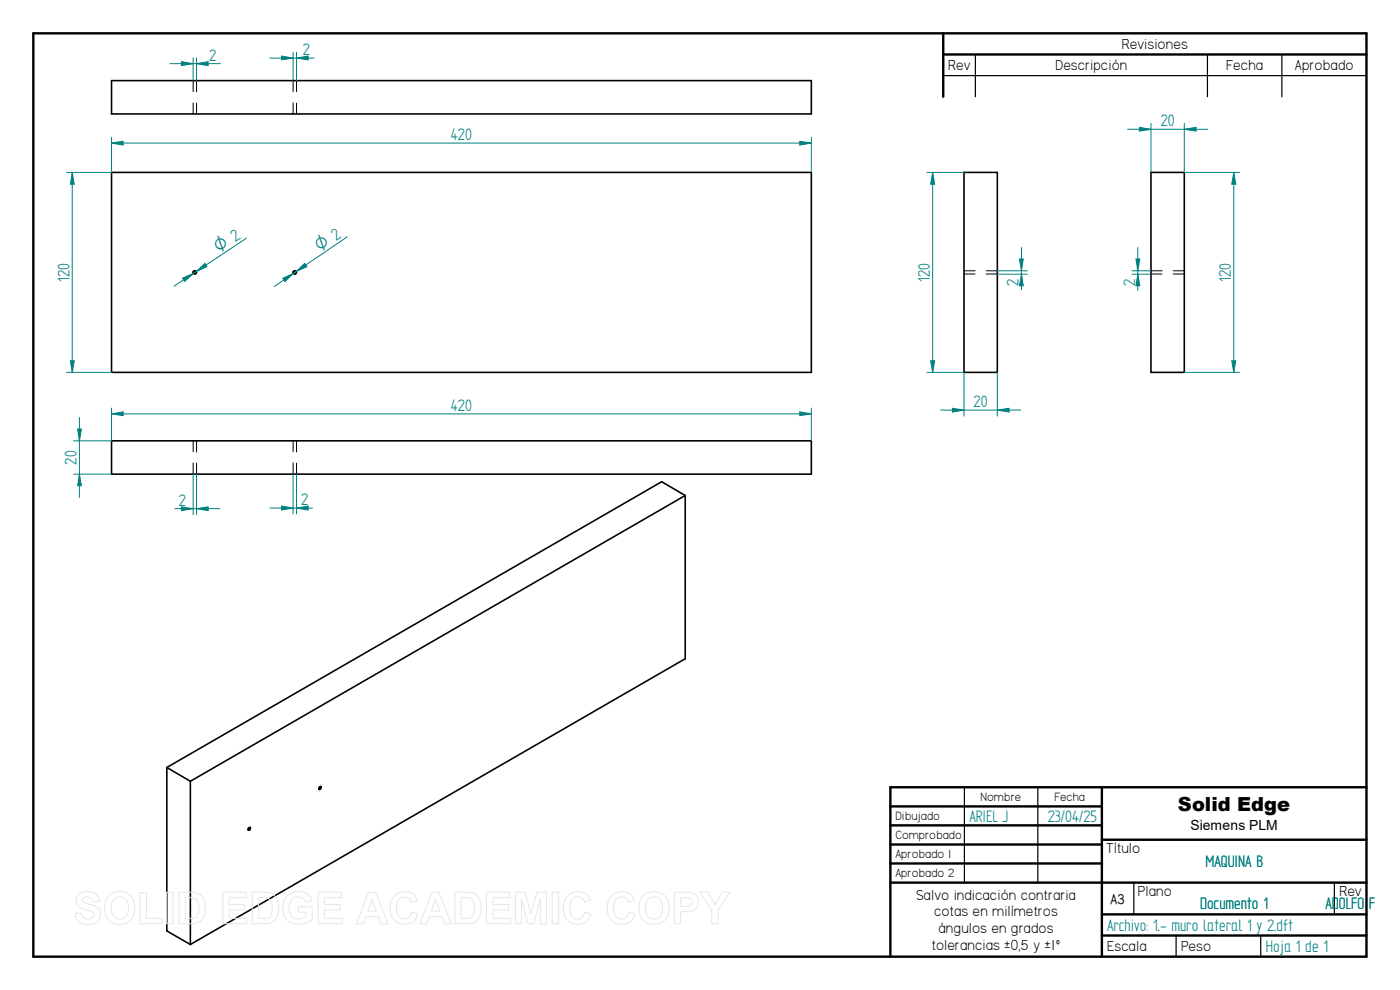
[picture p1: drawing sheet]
<svg xmlns="http://www.w3.org/2000/svg" width="297mm" height="210mm" viewBox="0 0 297 210" stroke-linecap="round" stroke-linejoin="round" font-family="sans-serif">
<g fill="none" stroke="#000" stroke-width=".51">
<path d="M7.1 7.1h282.8v195.8h-282.8zM200.1 7.1v13.4M200.1 11.6h89.8M188.9 171.1h44.9M188.9 175.1h44.9M188.9 179.2h44.9M233.8 167v35.9M233.8 178.1h56.1M289.9 167h-101v35.9M188.9 183.2h44.9M188.9 187.2h101M233.8 194h56.1"/>
<path d="M233.8 198.5h56.1"/>
</g>
<path d="M200.1 16h89.8M206.9 11.6v8.9M256.2 11.6v8.9M271.9 11.6v8.9M204.6 167v20.2M220.2 167v20.2M240.5 187.3v6.7M249.5 198.5v4.4M267.5 198.5v4.4M283.1 187.3v6.7" fill="none" stroke="#000" stroke-width=".25"/>
<g fill="none" stroke="#000" stroke-width=".34">
<path d="M23.7 17.1h148.4v7.1h-148.4zM23.7 36.6h148.4v42.4h-148.4zM204.5 36.6h7.1v42.4h-7.1zM244.2 36.6h7v42.4h-7zM23.7 93.5h148.4v7.1h-148.4zM145.4 105.1l-5-2.9-105 60.6M145.4 105.1v34.6l-105 60.7M145.4 105.1l-105 60.6M35.4 162.8v34.7l5 2.9M35.4 162.8l5 2.9M40.4 165.7v34.7M52.8 175.6h.3a.41 .41 0 0 1-.4 .5v-.3z"/>
<path d="M67.8 166.9h.3a.45 .45 0 0 1-.4 .6z"/>
<circle cx="41.3" cy="57.8" r=".35"/>
<circle cx="62.6" cy="57.8" r=".35"/>
</g>
<g fill="none" stroke="#000" stroke-width=".21">
<path d="M41 17.1v2.3M41.7 17.1v2.4M62.2 17.1v2.3M62.9 17.1v2.4M41 21.8v2.4M41.7 21.9v2.3M62.2 21.8v2.4M62.9 21.9v2.3M204.5 57.4h2.4M204.5 58.1h2.3M209.2 58.1h2.4M209.3 57.4h2.3"/>
<path d="M244.2 57.4h2.3M244.2 58.1h2.3M248.9 58.1h2.3M248.9 57.4h2.3M41 93.5v2.3M41 98.2v2.4M41.7 93.5v2.4M41.7 98.3v2.3M62.2 93.5v2.3M62.2 98.2v2.4M62.9 93.5v2.4M62.9 98.3v2.3"/>
</g>
<path d="M62.2 11v6.1M62.9 11v6.1M62.9 12.3l2.5-.4v.8z" fill="none" stroke="#008080" stroke-width=".21"/>
<path d="M62.9 12.3l2.5-.4v.8z" fill="#008080"/>
<path d="M59.7 11.9l2.5 .4-2.5 .4z" fill="none" stroke="#008080" stroke-width=".21"/>
<path d="M59.7 11.9l2.5 .4-2.5 .4z" fill="#008080"/>
<path d="M38.5 13.1l2.5 .4-2.5 .4zM41 12.3v4.8M41.7 12.3v4.8M57.2 12.3h9.4" fill="none" stroke="#008080" stroke-width=".21"/>
<path d="M38.5 13.1l2.5 .4-2.5 .4z" fill="#008080"/>
<path d="M41.7 13.5l2.5-.4v.8z" fill="none" stroke="#008080" stroke-width=".21"/>
<path d="M41.7 13.5l2.5-.4v.8z" fill="#008080"/>
<path d="M36 13.5h10.8M23.7 86.6v6.9M23.7 87.8l2.4-.4v.8zM172.1 86.6v6.9" fill="none" stroke="#008080" stroke-width=".21"/>
<path d="M23.7 87.8l2.4-.4v.8z" fill="#008080"/>
<path d="M169.7 87.4l2.4 .4-2.4 .4z" fill="none" stroke="#008080" stroke-width=".21"/>
<path d="M169.7 87.4l2.4 .4-2.4 .4z" fill="#008080"/>
<path d="M15.6 93.5h8.1M16.5 91h.8l-.5 2.5zM23.7 87.8h148.4M15.6 100.6h8.1" fill="none" stroke="#008080" stroke-width=".21"/>
<path d="M16.5 91h.8l-.5 2.5z" fill="#008080"/>
<path d="M16.8 100.6l.5 2.4h-.8z" fill="none" stroke="#008080" stroke-width=".21"/>
<path d="M16.8 100.6l.5 2.4h-.8z" fill="#008080"/>
<path d="M196.6 36.6h7.9M196.6 79h7.9M197.4 76.5h.9l-.4 2.5zM16.8 88.6v16.9" fill="none" stroke="#008080" stroke-width=".21"/>
<path d="M197.4 76.5h.9l-.4 2.5z" fill="#008080"/>
<path d="M197.9 36.6l.4 2.5h-.9z" fill="none" stroke="#008080" stroke-width=".21"/>
<path d="M197.9 36.6l.4 2.5h-.9z" fill="#008080"/>
<path d="M197.9 36.6v42.4M204.5 79v9.3M211.6 79v9.3M202.1 86.6l2.4 .4-2.4 .4z" fill="none" stroke="#008080" stroke-width=".21"/>
<path d="M202.1 86.6l2.4 .4-2.4 .4z" fill="#008080"/>
<path d="M211.6 87l2.5-.4v.8z" fill="none" stroke="#008080" stroke-width=".21"/>
<path d="M211.6 87l2.5-.4v.8z" fill="#008080"/>
<path d="M240.2 57.4h4M240.2 58.2h4M241 54.9h.8l-.4 2.5zM199.6 87h16.9" fill="none" stroke="#008080" stroke-width=".21"/>
<path d="M241 54.9h.8l-.4 2.5z" fill="#008080"/>
<path d="M241.4 58.2l.4 2.4h-.8z" fill="none" stroke="#008080" stroke-width=".21"/>
<path d="M241.4 58.2l.4 2.4h-.8z" fill="#008080"/>
<path d="M241.7 27l2.5 .4-2.5 .4zM244.2 26.2v10.4M251.2 26.2v10.4M241.4 52.5v9.1" fill="none" stroke="#008080" stroke-width=".21"/>
<path d="M241.7 27l2.5 .4-2.5 .4z" fill="#008080"/>
<path d="M251.2 27.4l2.5-.4v.8z" fill="none" stroke="#008080" stroke-width=".21"/>
<path d="M251.2 27.4l2.5-.4v.8z" fill="#008080"/>
<path d="M239.2 27.4h17M251.2 36.6h11.8M251.2 79h11.8M261.3 76.5h.9l-.5 2.5z" fill="none" stroke="#008080" stroke-width=".21"/>
<path d="M261.3 76.5h.9l-.5 2.5z" fill="#008080"/>
<path d="M261.7 36.6l.5 2.5h-.9z" fill="none" stroke="#008080" stroke-width=".21"/>
<path d="M261.7 36.6l.5 2.5h-.9z" fill="#008080"/>
<path d="M261.7 36.6v42.4M211.6 57.4h6.3M211.6 58.2h6.3M216.3 54.9h.8l-.4 2.5z" fill="none" stroke="#008080" stroke-width=".21"/>
<path d="M216.3 54.9h.8l-.4 2.5z" fill="#008080"/>
<path d="M216.7 58.2l.4 2.4h-.8z" fill="none" stroke="#008080" stroke-width=".21"/>
<path d="M216.7 58.2l.4 2.4h-.8z" fill="#008080"/>
<path d="M216.7 52.5v9M41 100.6v8.6M41.7 100.6v8.6M41.7 107.9l2.5-.4v.8z" fill="none" stroke="#008080" stroke-width=".21"/>
<path d="M41.7 107.9l2.5-.4v.8z" fill="#008080"/>
<path d="M38.5 107.5l2.5 .4-2.5 .4z" fill="none" stroke="#008080" stroke-width=".21"/>
<path d="M38.5 107.5l2.5 .4-2.5 .4z" fill="#008080"/>
<path d="M37.1 107.9h9.6M59.7 107.4l2.5 .4-2.5 .4zM62.2 100.6v8.4M62.9 100.6v8.4" fill="none" stroke="#008080" stroke-width=".21"/>
<path d="M59.7 107.4l2.5 .4-2.5 .4z" fill="#008080"/>
<path d="M62.9 107.8l2.5-.4v.8z" fill="none" stroke="#008080" stroke-width=".21"/>
<path d="M62.9 107.8l2.5-.4v.8z" fill="#008080"/>
<path d="M23.7 29.1v7.5M23.7 30.4l2.4-.4v.8zM172.1 29.1v7.5M57.2 107.8h9.1" fill="none" stroke="#008080" stroke-width=".21"/>
<path d="M23.7 30.4l2.4-.4v.8z" fill="#008080"/>
<path d="M169.7 30l2.4 .4-2.4 .4z" fill="none" stroke="#008080" stroke-width=".21"/>
<path d="M169.7 30l2.4 .4-2.4 .4z" fill="#008080"/>
<path d="M14.1 36.6h9.6M23.7 30.4h148.4M14.1 79h9.6M14.9 76.5h.8l-.4 2.5z" fill="none" stroke="#008080" stroke-width=".21"/>
<path d="M14.9 76.5h.8l-.4 2.5z" fill="#008080"/>
<path d="M15.3 36.6l.4 2.5h-.8z" fill="none" stroke="#008080" stroke-width=".21"/>
<path d="M15.3 36.6l.4 2.5h-.8z" fill="#008080"/>
<path d="M15.3 36.6v42.4M38.7 59l2.3-1-1.8 1.7zM52.3 50.5l-15.4 10.2" fill="none" stroke="#008080" stroke-width=".21"/>
<path d="M38.7 59l2.3-1-1.8 1.7z" fill="#008080"/>
<path d="M41.6 57.6l1.9-1.7 .4 .7z" fill="none" stroke="#008080" stroke-width=".21"/>
<path d="M41.6 57.6l1.9-1.7 .4 .7z" fill="#008080"/>
<path d="M60 59.1l2.2-1.1-1.7 1.7zM73.7 50.2l-15.5 10.6" fill="none" stroke="#008080" stroke-width=".21"/>
<path d="M60 59.1l2.2-1.1-1.7 1.7z" fill="#008080"/>
<path d="M62.8 57.6l1.8-1.7 .5 .7z" fill="none" stroke="#008080" stroke-width=".21"/>
<path d="M62.8 57.6l1.8-1.7 .5 .7z" fill="#008080"/>
<g fill="none" stroke="#e6e6e6" stroke-width=".21">
<path d="M16.6 189.9a3.1 3.1 0 0 1 4.1 .1l.4 1.2-1.3 .1a1.25 1.25 0 0 0-1.1-1 1.25 1.25 0 0 0-1.3 .6l.2 .5 .8 .3a3.8 3.8 0 0 1 2.7 1.3 2.16 2.16 0 0 1-.2 2.3 2.16 2.16 0 0 1-2.2 .8 2.41 2.41 0 0 1-2.8-2.3l1.3-.1a1.45 1.45 0 0 0 1.2 1.2 1.45 1.45 0 0 0 1.6-.9 1.29 1.29 0 0 0-1.3-.9 2.48 2.48 0 0 1-2.5-2.1l.1-.7zM23.1 190a3.3 3.3 0 0 1 3.9-.5 3.3 3.3 0 0 1 1.6 3.7 3.2 3.2 0 0 1-3.7 2.9 3.2 3.2 0 0 1-2.7-3.9l.3-1.3zM24.1 190.9a1.87 1.87 0 0 1 2.2-.4 1.87 1.87 0 0 1 1 2.1 1.87 1.87 0 0 1-.9 2.1 1.87 1.87 0 0 1-2.3-.3 3.2 3.2 0 0 1 0-3.5zM29.7 189.4h1.4v5.4h3.3v1.2h-4.7zM35.3 189.3h1.4v6.7h-1.4zM38 189.3h2.4a2.86 2.86 0 0 1 3.2 3.4 2.81 2.81 0 0 1-3.1 3.3h-2.5zM39.3 190.4a2.84 2.84 0 0 1 2.5 .6 3.5 3.5 0 0 1-.2 3.6l-.6 .2h-1.7zM47.3 189.3h4.9v1.1h-3.6v1.5h3.4v1.1h-3.4v1.8h3.8v1.2h-5.1zM53.5 189.3h2.5a2.86 2.86 0 0 1 3.1 3.4 2.81 2.81 0 0 1-3.1 3.3h-2.5zM54.9 190.4a2.84 2.84 0 0 1 2.5 .6 3.5 3.5 0 0 1-.3 3.6l-.6 .2h-1.6zM60.8 190.1a3.5 3.5 0 0 1 5 .2l.4 .8-1.4 .2a1.85 1.85 0 0 0-2.3-.9 1.85 1.85 0 0 0-1.2 2.1 2.07 2.07 0 0 0 1.1 2.3 2.07 2.07 0 0 0 2.5-.4v-.9h-1.6v-1.1h2.9v2.7a4 4 0 0 1-5.6-.3 4.1 4.1 0 0 1 .2-4.7zM67.5 189.3h4.9v1.1h-3.6v1.5h3.4v1.1h-3.4v1.8h3.8v1.2h-5.1z"/>
<path d="M78.2 189.3h1.5l2.6 6.7h-1.5l-.5-1.6h-2.7l-.5 1.6h-1.5zM78.9 190.8l.9 2.5h-1.8zM83.6 190.1a2.91 2.91 0 0 1 5 1l-1.3 .3a1.63 1.63 0 0 0-1.9-1.1 1.63 1.63 0 0 0-1.3 1.8 2.28 2.28 0 0 0 1.3 2.8 1.54 1.54 0 0 0 1.9-1.4l1.3 .4a2.99 2.99 0 0 1-3.5 2.1 2.99 2.99 0 0 1-2.3-3.3l.2-1.5zM91.6 189.3h1.5l2.7 6.7h-1.5l-.6-1.6h-2.6l-.6 1.6h-1.4zM92.4 190.8l.9 2.5h-1.8zM96.5 189.3h2.4a2.86 2.86 0 0 1 3.2 3.4 2.81 2.81 0 0 1-3.1 3.3h-2.5zM97.8 190.4a2.84 2.84 0 0 1 2.5 .6 3.5 3.5 0 0 1-.2 3.6l-.6 .2h-1.7zM103.2 189.3h5v1.1h-3.6v1.5h3.3v1.1h-3.3v1.8h3.7v1.2h-5.1zM109.3 189.3h2.1l1.2 4.5 1.3-4.5h2v6.7h-1.3v-5.3l-1.4 5.3h-1.2l-1.4-5.3v5.3h-1.3zM117.1 189.3h1.4v6.7h-1.4zM120.4 190.1a2.91 2.91 0 0 1 4.9 1l-1.3 .3a1.63 1.63 0 0 0-1.9-1.1 1.63 1.63 0 0 0-1.2 1.8 2.28 2.28 0 0 0 1.3 2.8 1.54 1.54 0 0 0 1.9-1.4l1.2 .4a2.99 2.99 0 0 1-3.5 2.1 2.99 2.99 0 0 1-2.3-3.3l.2-1.5zM129.7 190.1a2.91 2.91 0 0 1 4.9 1l-1.3 .3a1.63 1.63 0 0 0-1.9-1.1 1.63 1.63 0 0 0-1.2 1.8 2.28 2.28 0 0 0 1.3 2.8 1.54 1.54 0 0 0 1.9-1.4l1.3 .4a2.99 2.99 0 0 1-3.5 2.1 2.99 2.99 0 0 1-2.4-3.3l.2-1.5z"/>
<path d="M136.5 190a3.3 3.3 0 0 1 3.9-.5 3.3 3.3 0 0 1 1.5 3.7 3.2 3.2 0 0 1-3.7 2.9 3.2 3.2 0 0 1-2.6-3.9l.3-1.3zM137.4 190.9a1.87 1.87 0 0 1 2.3-.4 1.87 1.87 0 0 1 .9 2.1 1.87 1.87 0 0 1-.9 2.1 1.87 1.87 0 0 1-2.3-.3 3.2 3.2 0 0 1 0-3.5zM143 189.3h2.2a2.52 2.52 0 0 1 2.8 1 2.12 2.12 0 0 1-.2 2.3 2.12 2.12 0 0 1-2.1 .8h-1.3v2.6h-1.4zM144.4 190.4h.7a1.36 1.36 0 0 1 1.7 .7 1 1 0 0 1-1.3 1.2h-1.1zM148.6 189.3h1.6l1.5 2.6 1.5-2.6h1.6l-2.4 3.9v2.8h-1.4v-2.9z"/>
</g>
<text font-size="4.1" x="249.9" y="172">Solid Edge</text>
<g font-size="4" fill="#008080">
<text x="64.2" y="11.7">2</text>
<text x="44.4" y="12.9">2</text>
<text x="95.7" y="29.8">420</text>
<text x="246.3" y="26.8">20</text>
<text x="50" y="51.3" transform="rotate(-33 50 51.3)">2</text>
<text x="14.7" y="59.8" transform="rotate(-90 14.7 59.8)">120</text>
<text x="197.2" y="59.8" transform="rotate(-90 197.2 59.8)">120</text>
<text x="261.2" y="59.8" transform="rotate(-90 261.2 59.8)">120</text>
<text x="216.1" y="60.6" transform="rotate(-90 216.1 60.6)">2</text>
<text x="240.8" y="60.7" transform="rotate(-90 240.8 60.7)">2</text>
<text x="95.7" y="87.2">420</text>
<text x="206.5" y="86.4">20</text>
<text x="16.3" y="98.6" transform="rotate(-90 16.3 98.6)">20</text>
<text x="38" y="107.3">2</text>
<text x="63.9" y="107.1">2</text>
<text x="205.7" y="174.3">ARIEL J</text>
<text x="222.3" y="174.3">23/04/25</text>
<text x="255.7" y="183.9">MAQUINA B</text>
<text x="234.9" y="197.4">Archivo: 1.- muro lateral 1 y 2.dft</text>
<text x="254.6" y="192.7">Documento 1</text>
<text x="281.2" y="192.7">ADOLFO F</text>
<text x="268.5" y="201.9">Hoja 1 de 1</text>
</g>
<g font-size="3.8" fill="#008080">
<text x="46.4" y="53.7" transform="rotate(-34 46.4 53.7)">O</text>
<text x="67.8" y="53.4" transform="rotate(-34 67.8 53.4)">O 2</text>
</g>
<g font-size="3.5">
<text x="238" y="10.4">Revisiones</text>
<text x="201.2" y="14.9">Rev</text>
<text x="223.9" y="14.9">Descripción</text>
<text x="260.2" y="14.9">Fecha</text>
<text x="274.7" y="14.9">Aprobado</text>
<text x="234.7" y="181">Título</text>
<text x="194.4" y="190.8">Salvo indicación contraria</text>
<text x="241.4" y="190.1">Plano</text>
<text x="284.1" y="190.1">Rev</text>
<text x="198.2" y="194.4">cotas en milímetros</text>
<text x="199.1" y="198">ángulos en grados</text>
<text x="197.7" y="201.5">tolerancias ±0,5 y ±1º</text>
<text x="234.9" y="201.8">Escala</text>
<text x="250.6" y="201.8">Peso</text>
</g>
<text font-size="3.4" x="235.6" y="191.7">A3</text>
<text font-size="3" x="252.6" y="176">Siemens PLM</text>
<g font-size="2.9">
<text x="189.9" y="174">Dibujado</text>
<text x="208" y="170">Nombre</text>
<text x="223.7" y="170">Fecha</text>
<text x="189.9" y="178">Comprobado</text>
<text x="189.9" y="182.1">Aprobado 1</text>
<text x="189.9" y="186.1">Aprobado 2</text>
</g>
</svg>
